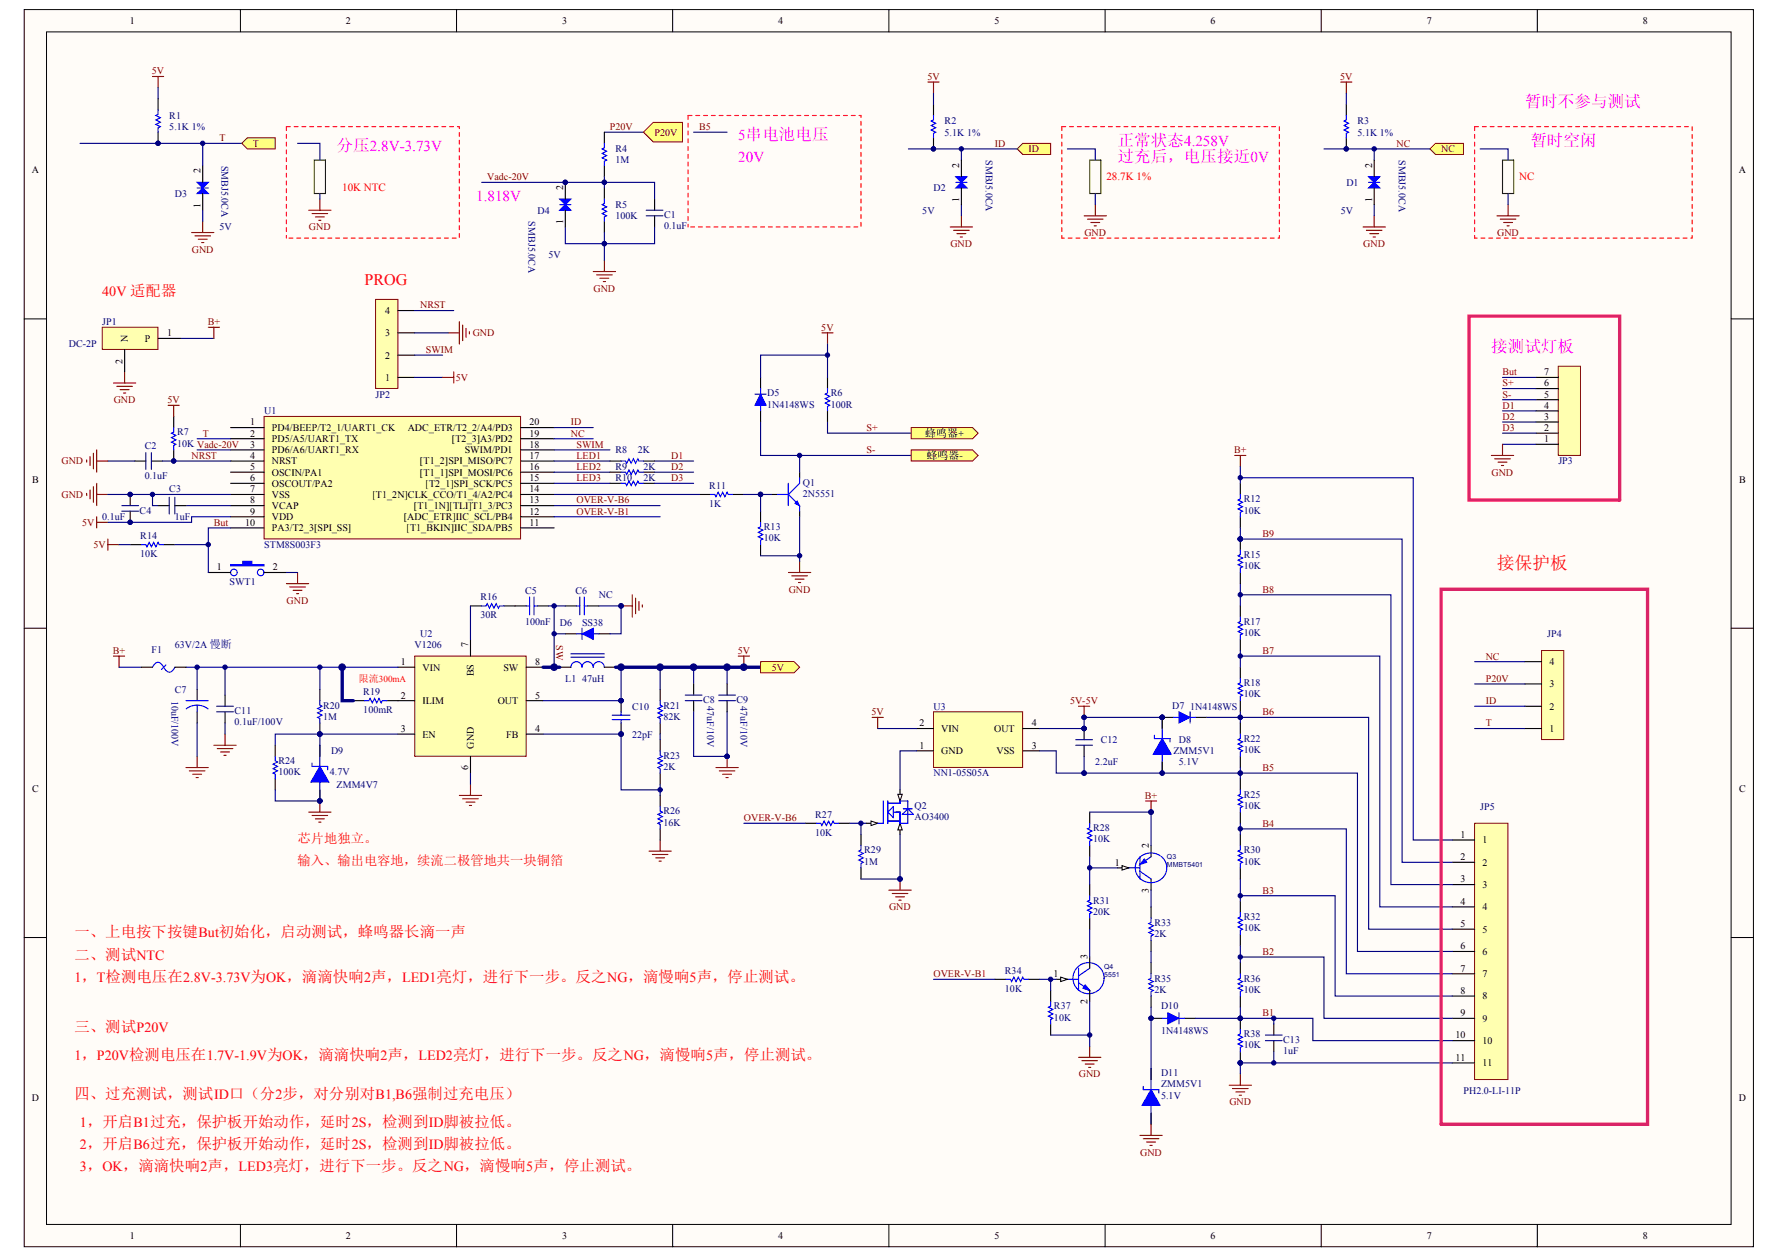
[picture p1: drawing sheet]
<svg xmlns="http://www.w3.org/2000/svg" width="297mm" height="210mm" viewBox="0 0 297 210" stroke-linecap="round" stroke-linejoin="round" font-family="sans-serif">
<g fill="#fffcf8" stroke="#000" stroke-width=".17">
<path d="M4 1.6h288.3v206.3h-288.3z"/>
<path d="M7.8 5.3h280.8v198.8h-280.8z"/>
</g>
<g fill="none" stroke="#000" stroke-width=".17">
<path d="M40.1 1.6v3.7M76.1 1.6v3.7M112.1 1.6v3.7M148.2 1.6v3.7M184.2 1.6v3.7M220.2 1.6v3.7M256.3 1.6v3.7M4 53.2h3.8M288.6 53.2h3.7M4 104.7h3.8M288.6 104.7h3.7M4 156.3h3.8"/>
<path d="M288.6 156.3h3.7M40.1 204.2v3.7M76.1 204.2v3.7M112.1 204.2v3.7M148.2 204.2v3.7M184.2 204.2v3.7M220.2 204.2v3.7M256.3 204.2v3.7"/>
</g>
<path d="M18.9 63.9h3.7M19.5 64.4h2.6M20 65h1.5M20.6 65.5h.4M20.8 62v1.9M205.8 75.9h1.9M206.7 75.9v1.9M206.7 179.1v1.8M204.9 180.9h3.7M205.4 181.5h2.6M206 182h1.5M206.6 182.6h.3" fill="none" stroke="#800000" stroke-width=".19"/>
<path d="M30.1 56.4h5.6" fill="none" stroke="#000080" stroke-width=".19"/>
<path d="M169.6 24.8l.9-.9h4.6v1.9h-4.6z" fill-rule="evenodd" fill="#ffff80" stroke="#800000" stroke-width=".17"/>
<path d="M44 69.4h42.8v20.5h-42.8z" fill="#ffffb0" stroke="#800000" stroke-width=".17"/>
<g fill="none" stroke="#000" stroke-width=".19">
<path d="M22.4 76.9h1.9M25.2 76.9h1.9M29 69.4v1.9M29 75v1.9M38.4 71.3h5.6M38.4 73.1h5.6M38.4 75h5.6M38.4 76.9h5.6M38.4 78.7h5.6M86.8 71.3h5.6M86.8 73.1h5.6M86.8 75h5.6"/>
<path d="M86.8 76.9h5.6M86.8 78.7h5.6M101.7 76.9h1.8M107.3 76.9h1.8M21.7 82.4v1.9M21.7 85.2v1.9M26.4 84.3h1.8M29.1 84.3h1.9M38.4 80.6h5.6M38.4 82.4h5.6M38.4 84.3h5.6M38.4 86.2h5.6"/>
<path d="M38.4 88h5.6M86.8 80.6h5.6M86.8 82.4h5.6M86.8 84.3h5.6M86.8 86.2h5.6M86.8 88h5.6"/>
</g>
<path d="M18 76.9h4.4M27.1 76.9h11.3M92.4 76.9h9.3M92.4 75h9.3M92.4 78.7h9.3M109.1 76.9h6.5M18 82.4h20.4M25.4 82.4v1.9h1M31 84.3h7.4M38.4 86.2h-6.5v.9h-13.9" fill="none" stroke="#000080" stroke-width=".19"/>
<g fill="#000080" stroke="#000080" stroke-width=".17">
<circle cx="28.9" cy="76.9" r=".36"/>
<circle cx="25.4" cy="82.4" r=".36"/>
<circle cx="21.7" cy="82.4" r=".36"/>
<circle cx="21.7" cy="87.1" r=".36"/>
</g>
<path d="M29 71.3v.7l-.4 .2 .7 .4-.7 .4 .7 .3-.7 .4 .7 .4-.3 .2v.7M103.5 76.9h.8l.2 .3 .3-.7 .4 .7 .4-.7 .3 .7 .4-.7 .2 .4h.8" fill="none" stroke="#00f" stroke-width=".19"/>
<g fill="none" stroke="#800000" stroke-width=".19">
<path d="M74.7 55.5h1.9M76.6 53.6v3.8M77.1 54.2v2.6M77.7 54.8v1.4M78.2 55.3v.4M14.4 76.7v.3M15 76.1v1.5M15.6 75.6v2.6M16.1 75v3.7M16.1 76.9h1.9M28 67.6h1.9M29 67.6v1.8"/>
<path d="M14.4 82.3v.3M15 81.7v1.5M15.6 81.1v2.6M16.1 80.6v3.7M16.1 86.2v1.8M16.1 82.4h1.9M16.1 87.1h1.9"/>
</g>
<path d="M24.3 75.5v2.8M25.2 75.5v2.8M20.3 84.3h2.8M20.3 85.2h2.8M28.2 82.9v2.8M29.1 82.9v2.8" fill="none" stroke="#11037f" stroke-width=".19"/>
<path d="M62.6 49.9h3.7v14.9h-3.7z" fill="#ffffb0" stroke="#800000" stroke-width=".17"/>
<path d="M66.3 59.2h2.8M66.3 55.5h2.8M66.3 51.8h2.8M66.3 62.9h2.8M206.7 139.1v1.9M206.7 144.7v1.9M206.7 150.3v1.8M206.7 155.8v1.9M206.7 160.5v1.8M206.7 166.1v1.8M206.7 169.8v1.8M206.7 175.4v1.8" fill="none" stroke="#000" stroke-width=".19"/>
<path d="M26.4 14.6v1.9M13.3 23.9h27M69.1 51.8h6.5M69.1 55.5h5.6M69.1 59.2h4.7M69.1 62.9h4.7M206.7 157.7v2.8" fill="none" stroke="#000080" stroke-width=".19"/>
<path d="M25.4 12.8h1.9M26.4 12.8v1.8M51.5 35.1h3.7M52 35.6h2.6M52.6 36.2h1.5M53.1 36.7h.4M53.3 33.2v1.9M73.8 62.9h1.8M75.6 62v1.9" fill="none" stroke="#800000" stroke-width=".19"/>
<path d="M206.7 141v.7l-.3 .2 .7 .4-.7 .3 .7 .4-.7 .4 .7 .4-.4 .1v.8M206.7 152.1v.8l-.3 .2 .7 .3-.7 .4 .7 .4-.7 .3 .7 .4-.4 .2v.7M206.7 162.3v.8l-.3 .2 .7 .3-.7 .4 .7 .4-.7 .4 .7 .3-.4 .2v.8M206.7 171.6v.8l-.3 .2 .7 .3-.7 .4 .7 .4-.7 .4 .7 .3-.4 .2v.8" fill="none" stroke="#00f" stroke-width=".19"/>
<g fill="#000080" stroke="#000080" stroke-width=".17">
<circle cx="206.7" cy="177.2" r=".36"/>
<circle cx="206.7" cy="169.8" r=".36"/>
</g>
<path d="M47.7 21.1h28.9v18.6h-28.9M47.7 21.1v18.6" fill="none" stroke="#f00" stroke-width=".19" stroke-dasharray=".6 .6"/>
<path d="M40.3 23.9l.9-.9h4.7v1.8h-4.7z" fill-rule="evenodd" fill="#ffff80" stroke="#800000" stroke-width=".17"/>
<g fill="none" stroke="#000" stroke-width=".19">
<path d="M155.6 17.4v1.9M155.6 23v1.8M101.7 78.7h1.8M107.3 78.7h1.8M126.8 62.9v1.9M126.8 68.5v1.9M133.3 78.7v1M137.9 62.9v1.9M137.9 68.5v1.9M21.7 90.8h1.9M27.3 90.8h1.8M34.7 95.4h3.7"/>
<path d="M44 95.4h3.7M116.5 82.4h1.9M122.1 82.4h1.9M126.8 85.2v1.9M126.8 90.8v1.9M128.6 82.4h1M133.3 85.2v1"/>
</g>
<g fill="#000080" stroke="#000080" stroke-width=".17">
<circle cx="155.6" cy="24.8" r=".36"/>
<circle cx="137.9" cy="59.2" r=".36"/>
<circle cx="133.3" cy="92.7" r=".36"/>
<circle cx="34.7" cy="90.8" r=".36"/>
</g>
<g fill="none" stroke="#00f" stroke-width=".19">
<path d="M155.6 19.3v.7l-.4 .2 .8 .4-.8 .3 .8 .4-.8 .4 .8 .3-.4 .2v.8M103.5 78.7h.8l.2 .4 .3-.7 .4 .7 .4-.7 .3 .7 .4-.7 .2 .3h.8M125.8 65.7h1.9M126.8 64.8v.9M126.8 67.6v.9M133.3 79.7v.9l-1.9 1.8 1.9 1.9v.9M137.9 64.8v.7l-.3 .2 .7 .4-.7 .4 .7 .3-.7 .4 .7 .4-.4 .2v.7M23.6 90.8h.7l.2 .4 .4-.8 .3 .8 .4-.8 .4 .8 .4-.8 .1 .4h.8M118.4 82.4h.8l.1 .4 .4-.7 .4 .7 .4-.7 .3 .7 .4-.7 .2 .3h.7M126.8 87.1v.7l-.4 .2 .7 .4-.7 .4 .7 .3-.7 .4 .7 .4-.3 .2v.7M129.6 82.4h1.8M131.4 80.6v3.7"/>
<circle cx="39" cy="95.4" r=".55"/>
<circle cx="43.5" cy="95.4" r=".55"/>
</g>
<g fill="none" stroke="#800000" stroke-width=".19">
<path d="M154.7 13.7h1.8M155.6 13.7v1.8M180.7 36h3.7M181.3 36.5h2.6M181.8 37.1h1.5M182.4 37.7h.4M182.6 34.1v1.9M34.7 54.6h1.9M35.7 54.6v1.8M137 55.5h1.9M137.9 55.5v1.9M18 89.9v1.8"/>
<path d="M18 90.8h1.8M47.7 97.3h3.8M48.3 97.9h2.6M48.9 98.4h1.4M49.4 99h.4M49.6 95.4v1.9M131.4 95.4h3.7M132 96h2.6M132.5 96.6h1.5M133.1 97.1h.4M133.3 93.6v1.8"/>
</g>
<path d="M155.6 15.5v1.9M49.6 23.9h3.7v2.8M53.3 32.3v.9M151.4 24.8h18.2M137.9 59.2h-11.1v3.7M137.9 57.4v5.5M32.9 73.1h5.5M19.8 90.8h1.9M29.1 90.8h5.6M126.8 92.7h6.5M133.3 86.2v7.4" fill="none" stroke="#000080" stroke-width=".19"/>
<path d="M177 21.1v18.6M177 21.1h36.3v18.6h-36.3" fill="none" stroke="#f00" stroke-width=".19" stroke-dasharray=".6 .6"/>
<g fill="#00f" stroke="#00f" stroke-width=".19">
<path d="M132.5 83.9l.4-.3 .3 .7z"/>
<path d="M38.4 94.1h2.1v-.5h1.5v.5h2v.2h-5.6z" fill-rule="evenodd"/>
</g>
<path d="M126.8 65.7l.9 1.9h-1.9z" fill="#00f" stroke="#00f" stroke-width=".17"/>
<path d="M52.4 26.7h1.8v5.6h-1.8zM181.6 26.7h1.9v5.6h-1.9z" fill="none" stroke="#008000" stroke-width=".19"/>
<path d="M17.1 54.6h9.2v3.7h-9.2z" fill="#ffffb0" stroke="#800000" stroke-width=".17"/>
<path d="M20.8 58.3v3.7M26.4 56.4h3.7" fill="none" stroke="#000" stroke-width=".19"/>
<path d="M126.8 70.4v5.5h25.1M137.9 70.4v1.8h14M126.8 82.4h1.8" fill="none" stroke="#000080" stroke-width=".19"/>
<circle cx="126.8" cy="82.4" r=".36" fill="#000080" stroke="#000080" stroke-width=".17"/>
<path d="M259.7 61.1h3.8v14.8h-3.8z" fill="#ffffb0" stroke="#800000" stroke-width=".17"/>
<path d="M256 74.1h3.7M256 72.2h3.7M256 70.4h3.7M256 68.5h3.7M256 66.6h3.7M256 64.8h3.7M256 62.9h3.7" fill="none" stroke="#000" stroke-width=".19"/>
<path d="M250.5 74.1h5.5M250.5 72.2h5.5M250.5 68.5h5.5M250.5 66.6h5.5M250.5 64.8h5.5M250.5 62.9h5.5M250.5 70.4h5.5" fill="none" stroke="#000080" stroke-width=".19"/>
<path d="M248.6 75.9h3.7M249.1 76.5h2.7M249.7 77h1.5M250.3 77.6h.3M250.5 74.1v1.8" fill="none" stroke="#800000" stroke-width=".19"/>
<g fill="#ffff80" stroke="#800000" stroke-width=".17">
<path d="M151.9 71.3h10.2l.9 .9-.9 .9h-10.2z" fill-rule="evenodd"/>
<path d="M151.9 75h10.2l.9 .9-.9 1h-10.2z" fill-rule="evenodd"/>
</g>
<path d="M100.7 22h6.6M177.9 24.8h4.7v1.9M182.6 32.3v1.8M32.9 75h5.5M206.7 137.3v1.8M206.7 146.6v3.7M206.7 167.9v1.9M212.3 175.4v1.8" fill="none" stroke="#000080" stroke-width=".19"/>
<path d="M26.4 16.5v1.8M26.4 22v1.9M206.7 129.8v1.9M206.7 135.4v1.9M191.9 151.2v1.9M191.9 156.8v1.8M191.9 178.1v1.9M191.9 169.8h1.8M197.4 169.8h1.9M212.3 170.7v1.9M212.3 173.5v1.9M191.9 185.6v1.8" fill="none" stroke="#000" stroke-width=".19"/>
<path d="M26.4 18.3v.8l-.4 .2 .7 .3-.7 .4 .7 .4-.7 .3 .7 .4-.3 .2v.7M206.7 131.7v.7l-.3 .2 .7 .4-.7 .4 .7 .3-.7 .4 .7 .4-.4 .2v.7M191.9 153.1v.7l-.4 .2 .7 .4-.7 .3 .7 .4-.7 .4 .7 .3-.3 .2v.8M191.9 178.1v9.3M193.7 169.8h1M196.5 168.9v1.8M196.5 169.8h.9M190.6 181.1v.6h2.6v.5" fill="none" stroke="#00f" stroke-width=".19"/>
<g fill="#000080" stroke="#000080" stroke-width=".17">
<circle cx="26.3" cy="23.9" r=".36"/>
<circle cx="191.9" cy="169.8" r=".36"/>
<circle cx="206.7" cy="169.8" r=".36"/>
<circle cx="212.3" cy="177.2" r=".36"/>
</g>
<path d="M191.9 181.7l1.5 2.6h-3z" fill="#00f" stroke="#00f" stroke-width=".19"/>
<path d="M194.7 168.9l1.8 .9-1.8 .9z" fill="#00f" stroke="#00f" stroke-width=".17"/>
<path d="M190 189.3h3.7M190.6 189.9h2.6M191.1 190.4h1.5M191.7 191h.4M191.9 187.4v1.9" fill="none" stroke="#800000" stroke-width=".19"/>
<path d="M210.9 173.5h2.8M210.9 172.6h2.8" fill="none" stroke="#11037f" stroke-width=".19"/>
<path d="M114.7 19.3h28.8v18.5h-28.8M114.7 19.3v18.5" fill="none" stroke="#f00" stroke-width=".19" stroke-dasharray=".6 .6"/>
<path d="M107.3 22l1.6-1.6h4.9v3.3h-4.9z" fill-rule="evenodd" fill="#ffff80" stroke="#800000" stroke-width=".17"/>
<path d="M100.7 22v1.9M100.7 27.6v1.9M100.7 31.3v1.9M100.7 36.9v1.9" fill="none" stroke="#000" stroke-width=".19"/>
<path d="M100.7 23.9v.7l-.3 .2 .7 .4-.7 .4 .7 .3-.7 .4 .7 .4-.4 .2v.7M100.7 33.2v.7l-.3 .2 .7 .4-.7 .4 .7 .3-.7 .4 .7 .4-.4 .2v.7" fill="none" stroke="#00f" stroke-width=".19"/>
<path d="M100.7 29.5v1.8M115.6 22h5.6" fill="none" stroke="#000080" stroke-width=".19"/>
<path d="M98.9 45.3h3.7M99.4 45.8h2.6M100 46.4h1.5M100.6 46.9h.3M100.7 43.4v1.9" fill="none" stroke="#800000" stroke-width=".19"/>
<path d="M245.8 137.3h5.6v42.7h-5.6z" fill="#ffffb0" stroke="#800000" stroke-width=".17"/>
<g fill="none" stroke="#000" stroke-width=".19">
<path d="M206.7 80.6v1.8M206.7 86.2v1.8M195.6 119.6h-1.9v1.9M199.3 119.6h1.9M206.7 101v1.9M206.7 106.6v1.9M206.7 111.2v1.9M206.7 116.8v1.9M134.2 137.3h1.9M139.8 137.3h1.9M143.5 139.1v1.9M193.7 127v1.9"/>
<path d="M206.7 120.5v1.9M206.7 126.1v1.9M143.5 144.7v1.9M181.6 147.5v1.8M181.6 153.1v1.8M186.3 144.7h1.8M242.1 140h3.7M242.1 143.8h3.7M242.1 147.5h3.7M242.1 151.2h3.7M242.1 154.9h3.7M242.1 158.6h3.7"/>
<path d="M191.9 160.5v1.8M191.9 166.1v1.8M242.1 162.3h3.7M242.1 166.1h3.7M242.1 169.8h3.7M242.1 173.5h3.7M242.1 177.2h3.7"/>
</g>
<g fill="none" stroke="#00f" stroke-width=".19">
<path d="M206.7 82.4v.8l-.3 .2 .7 .3-.7 .4 .7 .4-.7 .4 .7 .3-.4 .2v.8M193.7 119.6v9.3M195.6 119.6h.9M198.4 118.7v1.8M198.4 119.6h.9M206.7 102.9v.7l-.3 .2 .7 .4-.7 .4 .7 .3-.7 .4 .7 .4-.4 .2v.7M206.7 113.1v.7l-.3 .2 .7 .4-.7 .4 .7 .3-.7 .4 .7 .4-.4 .2v.7M136.1 137.3h.7l.2 .3 .4-.7 .4 .7 .3-.7 .4 .7 .4-.7 .2 .4h.7M192.4 122.6v.5h2.6v.6M206.7 122.4v.7l-.3 .2 .7 .4-.7 .4 .7 .3-.7 .4 .7 .4-.4 .2v.7M143.5 141v.7l-.4 .2 .8 .4-.8 .3 .8 .4-.8 .4 .8 .4-.4 .1v.8M181.6 149.3v.8l-.3 .2 .7 .3-.7 .4 .7 .4-.7 .4 .7 .3-.4 .2v.8"/>
<path d="M188.1 144.7h1.9M190 142.8v3.8M190 145.3l1.9 1.3M191.9 142.8l-1.9 1.3M191.9 162.3v.8l-.4 .2 .7 .3-.7 .4 .7 .4-.7 .4 .7 .3-.3 .2v.8"/>
</g>
<g fill="none" stroke="#000080" stroke-width=".19">
<path d="M206.7 79.7h28.9v60.3h6.5M206.7 77.8v2.8M206.7 99.2h25.2v48.3h10.2M206.7 97.3v3.7M201.2 119.6h26.9v35.3h14M206.7 109.4h23.3v41.8h12.1M206.7 108.5v2.7M206.7 118.7v1.8M124 137.3h10.2M141.7 137.3h2.7M143.5 137.3v1.8M206.7 138.2h17.7v24.1h17.7"/>
<path d="M206.7 128.9h19.6v29.7h15.8M206.7 128v1.8M191.9 158.6v1.9M206.7 159.6h14v10.2h21.4M206.7 149.3h15.9v16.8h19.5M191.9 167.9v10.2M199.3 169.8h19.5v3.7h23.3M212.3 169.8v.9"/>
</g>
<g fill="#000080" stroke="#000080" stroke-width=".17">
<circle cx="206.7" cy="159.6" r=".36"/>
<circle cx="206.7" cy="149.3" r=".36"/>
<circle cx="206.7" cy="138.2" r=".36"/>
<circle cx="206.7" cy="128.9" r=".36"/>
<circle cx="206.7" cy="119.6" r=".36"/>
<circle cx="206.7" cy="109.4" r=".36"/>
<circle cx="206.7" cy="99.2" r=".36"/>
<circle cx="206.7" cy="79.6" r=".36"/>
<circle cx="193.7" cy="119.6" r=".36"/>
<circle cx="193.7" cy="128.9" r=".36"/>
<circle cx="212.3" cy="169.8" r=".36"/>
<circle cx="150" cy="146.5" r=".36"/>
<circle cx="143.5" cy="137.3" r=".36"/>
</g>
<g fill="#00f" stroke="#00f" stroke-width=".19">
<path d="M193.7 123.1l1.5 2.6h-3z"/>
<path d="M190.8 143.2l.3 .6-1.1 .3z"/>
</g>
<path d="M196.5 118.7l1.9 .9-1.9 .9z" fill="#00f" stroke="#00f" stroke-width=".17"/>
<path d="M148.2 148.4h3.7M148.7 149h2.6M149.3 149.5h1.5M149.8 150.1h.4M150 146.6v1.8" fill="none" stroke="#800000" stroke-width=".19"/>
<path d="M187 144.3l1.1 .4-1.1 .4z" fill="#fffcf8" stroke="#000" stroke-width=".17"/>
<path d="M181.6 135.4v1.9M181.6 141v1.8M191.9 141v1.8M191.9 146.6v1.8M176.1 163.3h1.8" fill="none" stroke="#000" stroke-width=".19"/>
<g fill="none" stroke="#00f" stroke-width=".19">
<path d="M181.6 137.3v.7l-.3 .2 .7 .4-.7 .3 .7 .4-.7 .4 .7 .3-.4 .2v.8M193.4 142.7a2.53 2.53 0 0 0-3.6 .4 2.53 2.53 0 0 0 .5 3.6 2.54 2.54 0 0 0 3.5-.4 2.54 2.54 0 0 0-.2-3.5M177.9 163.3h1.9M179.8 163.8l1.8 1.3M179.8 161.4v3.7M181.6 161.4l-1.8 1.3"/>
<circle cx="181.4" cy="163.1" r="2.59"/>
</g>
<path d="M180.9 164.2l.7 .9-1.1-.3z" fill="#00f" stroke="#00f" stroke-width=".19"/>
<path d="M176.8 162.9l1.1 .4-1.1 .3z" fill="#fffcf8" stroke="#000" stroke-width=".17"/>
<path d="M101.7 80.6h1.8M107.3 80.6h1.8M206.7 89.9v1.8M206.7 95.4v1.9M181.6 159.6v1.8M165.8 163.3h1.9M171.4 163.3h1.9M175.1 165.1v1.9M175.1 170.7v1.9M181.6 165.1v1.9" fill="none" stroke="#000" stroke-width=".19"/>
<g fill="none" stroke="#000080" stroke-width=".19">
<path d="M92.4 71.3h6.5M109.1 78.7h6.5M133.3 75.9v2.8M38.4 88h-3.7v7.4M47.7 95.4h1.9M92.4 80.6h9.3M92.4 82.4h24.1M92.4 84.3h17.6M92.4 86.2h17.6M109.1 80.6h6.5M181.6 142.8v4.7M181.6 154.9v4.7"/>
<path d="M181.6 144.7h4.7M191.9 148.4v2.8M155.6 163.3h10.2M173.3 163.3h2.8M175.1 163.3v1.8M175.1 172.6h6.5M181.6 167v7.4"/>
</g>
<path d="M190.9 133.5h1.9M191.9 133.5v1.9M179.8 176.3h3.7M180.3 176.8h2.6M180.9 177.4h1.5M181.5 178h.3M181.6 174.4v1.9" fill="none" stroke="#800000" stroke-width=".19"/>
<path d="M103.5 80.6h.8l.2 .4 .3-.8 .4 .8 .4-.8 .3 .8 .4-.8 .2 .4h.8M206.7 91.7v.8l-.3 .2 .7 .3-.7 .4 .7 .4-.7 .3 .7 .4-.4 .2v.7M167.7 163.3h.7l.2 .3 .4-.7 .4 .7 .3-.7 .4 .7 .4-.7 .2 .4h.7M175.1 167v.7l-.3 .2 .7 .4-.7 .4 .7 .3-.7 .4 .7 .4-.4 .2v.7" fill="none" stroke="#00f" stroke-width=".19"/>
<g fill="#000080" stroke="#000080" stroke-width=".17">
<circle cx="175.1" cy="163.3" r=".36"/>
<circle cx="181.6" cy="172.6" r=".36"/>
<circle cx="191.9" cy="135.4" r=".36"/>
<circle cx="181.6" cy="144.7" r=".36"/>
<circle cx="133.3" cy="75.9" r=".36"/>
<circle cx="206.7" cy="89.9" r=".36"/>
</g>
<path d="M155.6 118.7h14.9v9.2h-14.9z" fill="#ffffb0" stroke="#800000" stroke-width=".17"/>
<path d="M144.4 137.3h1.9M152.8 125.2h2.8M152.8 121.5h2.8M170.5 125.2h2.8M170.5 121.5h2.8M180.7 121.5v1.8M180.7 124.3v1.8" fill="none" stroke="#000" stroke-width=".19"/>
<path d="M145.4 119.6h1.8M146.3 119.6v1.9" fill="none" stroke="#800000" stroke-width=".19"/>
<circle cx="180.7" cy="121.5" r=".36" fill="#000080" stroke="#000080" stroke-width=".17"/>
<path d="M179.3 123.3h2.8M179.3 124.3h2.8" fill="none" stroke="#11037f" stroke-width=".19"/>
<path d="M146.3 121.5h6.5M152.8 125.2h-2.8v6.5" fill="none" stroke="#000080" stroke-width=".19"/>
<path d="M145.2 136.9l1.1 .4-1.1 .3z" fill="#fffcf8" stroke="#000" stroke-width=".17"/>
<path d="M150 131.7v1.8" fill="none" stroke="#000" stroke-width=".19"/>
<path d="M149.7 132.4h.7l-.4 1.1z" fill="#fffcf8" stroke="#000" stroke-width=".17"/>
<path d="M150 137.3v1.8" fill="none" stroke="#000" stroke-width=".19"/>
<path d="M150 137.3l.4 1.1h-.7z" fill="#fffcf8" stroke="#000" stroke-width=".17"/>
<path d="M32.9 31.3h1.8M147.2 133.5v3.8h-.9M148 133.5v3.8M148 133.9h2v-.4h1.3v3.8h-1.3v-1.9h-1.1M148 136.9h2M148 135.4l.9-.9v1.8zM150.4 135.8l.9-1 1 1zM150.6 134.8h1.5" fill="none" stroke="#00f" stroke-width=".19"/>
<g fill="none" stroke="#000080" stroke-width=".19">
<path d="M33.8 23.9v3.7M33.8 35.1v1.8M94.2 37.8v2.8h6.5M100.7 38.8v4.6M160.3 24.8v1.9M160.3 34.1v1.9M124 82.4h2.8v2.8M206.7 88v1.9h27v53.9h8.4M193.7 119.6h-13v1.9h-7.4M150 139.1v7.5h-6.5M173.3 125.2h2.8v3.7h4.6M180.7 128.9h26"/>
<path d="M180.7 126.1v2.8M181.6 135.4h10.3v5.6M242.1 177.2h-35.4v1.9"/>
</g>
<g fill="#000080" stroke="#000080" stroke-width=".17">
<circle cx="180.7" cy="128.9" r=".36"/>
<circle cx="33.8" cy="23.9" r=".36"/>
<circle cx="160.2" cy="24.8" r=".36"/>
<circle cx="126.8" cy="82.4" r=".36"/>
<circle cx="206.7" cy="177.2" r=".36"/>
<circle cx="206.7" cy="89.9" r=".36"/>
<circle cx="191.9" cy="135.4" r=".36"/>
<circle cx="150" cy="146.5" r=".36"/>
<circle cx="206.7" cy="128.9" r=".36"/>
<circle cx="193.7" cy="119.6" r=".36"/>
<circle cx="180.7" cy="119.6" r=".36"/>
<circle cx="180.7" cy="121.5" r=".36"/>
<circle cx="100.7" cy="40.6" r=".36"/>
</g>
<g fill="#00f" stroke="#00f" stroke-width=".19">
<path d="M32.9 30.4h1.8l-.9 .9z"/>
<path d="M32.9 32.3l.9-1 .9 1z"/>
</g>
<path d="M33.8 27.6v2.8M33.8 32.3v2.8" fill="none" stroke="#000" stroke-width=".19"/>
<path d="M31.9 38.8h3.8M32.5 39.3h2.6M33 39.9h1.5M33.8 36.9v1.9M158.4 37.8h3.7M159 38.4h2.6M159.5 39h1.5M160.1 39.5h.3M160.3 36v1.8M33.6 40.4h.4" fill="none" stroke="#800000" stroke-width=".19"/>
<path d="M257 108.5h3.7v14.8h-3.7z" fill="#ffffb0" stroke="#800000" stroke-width=".17"/>
<path d="M254.2 117.7h2.8M254.2 114h2.8M254.2 110.3h2.8M254.2 121.5h2.8" fill="none" stroke="#000" stroke-width=".19"/>
<path d="M245.8 110.3h8.4M245.8 114h8.4M245.8 117.7h8.4M245.8 121.5h8.4" fill="none" stroke="#000080" stroke-width=".19"/>
<path d="M244.9 52.7h25.1v30.7h-25.1zM240.2 98.2h34.4v89.2h-34.4z" fill="none" stroke="#da2467" stroke-width=".56"/>
<path d="M238.4 24.8l.9-.9h4.6v1.9h-4.6z" fill-rule="evenodd" fill="#ffff80" stroke="#800000" stroke-width=".17"/>
<path d="M224.4 17.4v1.9M224.4 23v1.8" fill="none" stroke="#000" stroke-width=".19"/>
<g fill="#000080" stroke="#000080" stroke-width=".17">
<circle cx="224.4" cy="24.8" r=".36"/>
<circle cx="229.1" cy="24.8" r=".36"/>
</g>
<path d="M224.4 19.3v.7l-.4 .2 .8 .4-.8 .3 .8 .4-.8 .4 .8 .3-.4 .2v.8" fill="none" stroke="#00f" stroke-width=".19"/>
<path d="M223.5 13.7h1.8M224.4 13.7v1.8M227.2 37.8h3.7M227.8 38.4h2.6M228.3 39h1.5M228.9 39.5h.3M229.1 36v1.8M249.5 36h3.7M250.1 36.5h2.6M250.6 37.1h1.5M251.2 37.7h.4M251.4 34.1v1.9" fill="none" stroke="#800000" stroke-width=".19"/>
<path d="M224.4 15.5v1.9M220.7 24.8h17.7M229.1 24.8v1.9M229.1 34.1v1.9M246.7 24.8h4.7v1.9M251.4 32.3v1.8M92.4 73.1h6.5" fill="none" stroke="#000080" stroke-width=".19"/>
<path d="M245.8 21.1v18.6M245.8 21.1h36.3v18.6h-36.3" fill="none" stroke="#f00" stroke-width=".19" stroke-dasharray=".6 .6"/>
<path d="M250.5 26.7h1.8v5.6h-1.8z" fill="none" stroke="#008000" stroke-width=".19"/>
<path d="M69.1 109.4h18.6v16.7h-18.6z" fill="#ffffb0" stroke="#800000" stroke-width=".17"/>
<g fill="none" stroke="#000" stroke-width=".19">
<path d="M32.9 115v1.8M32.9 118.7v1.8M58.9 116.8h1.9M64.5 116.8h4.6M66.3 111.2h2.8M78.4 106.6v2.8M78.4 101h1.9M84 101h1.9M87.7 111.2h2.8M87.7 116.8h2.8M93.3 111.2h1.9M94.2 105.7h1.9"/>
<path d="M99.8 105.7h1.9M100.7 111.2h1.9M110 115v1.8M66.3 122.4h2.8M78.4 126.1v2.8M87.7 122.4h2.8M110 120.5v1.9M110 123.3v1.9M110 128.9v1.9M110 132.6v1.9M110 138.2v1.8"/>
</g>
<g fill="none" stroke="#00f" stroke-width=".19">
<path d="M31 116.8h3.7M32.9 117.6l.7 .1 1.1 .5M32.9 117.6l-1.2 .2-.7 .4M32.9 117.6v1.1M60.8 116.8h.7l.2-.4 .4 .8 .3-.8 .4 .8 .4-.8 .3 .8 .2-.4h.8M80.3 101h.7l.2-.3 .4 .7 .4-.7 .3 .7 .4-.7 .4 .7 .2-.4h.7M95.2 109.6h5.5M95.2 109h5.5M96.1 105.7h.9M97 104.7v1.9M98.9 111.2a.93 .93 0 0 0-1-.9 .93 .93 0 0 0-.9 .9 .92 .92 0 0 0-.9-.9 .92 .92 0 0 0-.9 .9M98.9 105.7h.9"/>
<path d="M100.7 111.2a.92 .92 0 0 0-.9-.9 .92 .92 0 0 0-.9 .9M110 116.8v.8l.4 .1-.7 .4 .7 .4-.7 .4 .7 .3-.7 .4 .3 .2v.7M110 125.2v.7l.4 .2-.7 .4 .7 .4-.7 .3 .7 .4-.7 .4 .3 .2v.7M110 134.5v.7l.4 .2-.7 .4 .7 .3-.7 .4 .7 .4-.7 .4 .3 .1v.8"/>
</g>
<path d="M97 105.7l1.9-1v1.9z" fill="#00f" stroke="#00f" stroke-width=".17"/>
<g fill="none" stroke="#800000" stroke-width=".19">
<path d="M105.4 99.2v3.7M105.9 99.7v2.6M103.5 101h1.9M106.5 100.3v1.5M107.1 100.8v.4M31 128h3.7M31.6 128.5h2.6M32.1 129.1h1.5M32.7 129.6h.3M32.9 126.1v1.9M35.7 124.3h3.7M36.2 124.8h2.6"/>
<path d="M36.8 125.4h1.5M37.3 125.9h.4M37.5 122.4v1.9M76.6 132.6h3.7M77.1 133.2h2.6M77.7 133.7h1.5M78.2 134.3h.4M78.4 130.8v1.8M119.3 128h3.8M119.9 128.5h2.6M120.5 129.1h1.4M121 129.6h.4"/>
<path d="M121.2 126.1v1.9M108.2 141.9h3.7M108.7 142.5h2.6M109.3 143h1.5M109.9 143.6h.3M110 140v1.9"/>
</g>
<g fill="#000080" stroke="#000080" stroke-width=".17">
<circle cx="121.2" cy="126.1" r=".36"/>
<circle cx="103.5" cy="101" r=".36"/>
<circle cx="92.4" cy="105.7" r=".36"/>
<circle cx="92.4" cy="101" r=".36"/>
<circle cx="92.4" cy="111.2" r=".55"/>
<circle cx="121.2" cy="111.2" r=".55"/>
<circle cx="115.6" cy="111.2" r=".55"/>
<circle cx="32.9" cy="111.2" r=".36"/>
<circle cx="110" cy="111.2" r=".55"/>
</g>
<path d="M31 111.2h35.3M32.9 111.2v3.8M78.4 101v5.6M92.4 105.7h1.8M92.4 101v10.2M110 111.2v3.8M115.6 111.2v2.8M121.2 111.2v2.8M32.9 120.5v5.6M78.4 128.9v1.9M110 122.4v.9M110 130.8v1.8" fill="none" stroke="#000080" stroke-width=".19"/>
<path d="M90.5 111.2h2.8M102.6 111.2h24.2" fill="none" stroke="#000080" stroke-width=".56"/>
<path d="M126.8 110.3h5.6l.9 .9-.9 1h-5.6z" fill-rule="evenodd" fill="#ffff80" stroke="#800000" stroke-width=".17"/>
<g fill="none" stroke="#000080" stroke-width=".19">
<path d="M80.3 30.4h28.8v2.8M109.1 37.8v2.8h-8.4M19.8 111.2h3.8M37.5 111.2v4.7M53.3 111.2v3.8M91.4 101h2.8M99.8 101h3.7v4.7h-1.8M103.5 111.2v5.6h-13M115.6 118.7v7.4h5.6v-7.4M37.5 120.5v1.9M45.9 131.7v1.8h7.4M53.3 122.4h-7.4v1.9"/>
<path d="M53.3 122.4v1.9M53.3 122.4h13M90.5 122.4h13v9.3h6.5"/>
</g>
<g fill="none" stroke="#000" stroke-width=".19">
<path d="M94.2 30.4v2.8M94.2 35.1v2.7M109.1 33.2v1.9M109.1 36v1.8M160.3 26.7v2.8M160.3 31.3v2.8M229.1 26.7v2.8M229.1 31.3v2.8M23.6 111.2h1.8M29.1 111.2h1.9M37.5 115.9v1.8M37.5 118.7v1.8"/>
<path d="M53.3 115v1.8M85.9 101h1.8M89.6 101h1.8M94.2 101h1.9M98 101h1.8M103.5 116.8v1.9M115.6 114v1.9M115.6 116.8v1.9M121.2 114v1.9M121.2 116.8v1.9M45.9 124.3v1.8M45.9 129.8v1.9"/>
<path d="M53.3 120.5v1.9M53.3 124.3v1.8M53.3 131.7v1.8M103.5 120.5v1.9"/>
</g>
<g fill="#000080" stroke="#000080" stroke-width=".17">
<circle cx="103.5" cy="122.4" r=".36"/>
<circle cx="103.5" cy="116.8" r=".36"/>
<circle cx="57" cy="111.2" r=".55"/>
<circle cx="53.3" cy="122.4" r=".36"/>
<circle cx="53.3" cy="133.5" r=".36"/>
<circle cx="53.3" cy="111.2" r=".36"/>
<circle cx="37.5" cy="111.2" r=".36"/>
<circle cx="124" cy="111.2" r=".55"/>
<circle cx="103.5" cy="101" r=".36"/>
<circle cx="110" cy="131.7" r=".36"/>
<circle cx="103.5" cy="111.2" r=".55"/>
<circle cx="121.2" cy="126.1" r=".36"/>
<circle cx="94.2" cy="30.4" r=".36"/>
<circle cx="100.7" cy="30.4" r=".36"/>
<circle cx="180.7" cy="119.6" r=".36"/>
<circle cx="100.7" cy="40.6" r=".36"/>
</g>
<g fill="none" stroke="#00f" stroke-width=".19">
<path d="M93.3 34.1h1.9M159.3 30.4h1.9M228.1 30.4h1.9M88.3 99.5v3M89 99.5v3M96.6 99.5v3M97.4 99.5v3M25.4 111.2a.95 .95 0 0 1 1-.7 .95 .95 0 0 1 .9 .8l.1 .1a.87 .87 0 0 0 .8 .6 .87 .87 0 0 0 .8-.6l.1-.2M27.7 110.9l-.8 .7M53.3 116.8v.8l.4 .1-.8 .4 .8 .4-.8 .4 .8 .3-.8 .4 .4 .2v.7M87.7 101h.6M89 101h.6"/>
<path d="M96.1 101h.5M97.4 101h.6M102 119.2h3M102 120h3M103.5 118.7v.5M103.5 120v.5M45.9 126.1v.8l.4 .1-.8 .4 .8 .4-.8 .4 .8 .3-.8 .4 .4 .2v.7M52 127.2v.6h2.6v.5M53.3 124.3v9.2"/>
</g>
<path d="M57 111.2v5.6h1.9" fill="none" stroke="#000080" stroke-width=".56"/>
<g fill="#00f" stroke="#00f" stroke-width=".19">
<path d="M53.3 127.8l1.5 2.6h-3z"/>
<path d="M93.3 33.2h1.9l-1 .9z"/>
<path d="M93.3 35.1l.9-1 1 1z"/>
<path d="M159.3 29.5h1.9l-.9 .9z"/>
<path d="M159.3 31.3l1-.9 .9 .9z"/>
<path d="M228.1 29.5h1.9l-.9 .9z"/>
<path d="M228.1 31.3l1-.9 .9 .9z"/>
</g>
<path d="M18.9 109.4h1.9M19.8 109.4v1.8M123.1 109.4h1.8M124 109.4v1.8M179.8 117.7h1.8M180.7 117.7v1.9M51.5 135.4h3.7M52 136h2.6M52.6 136.5h1.5M53.1 137.1h.4M53.3 133.5v1.9" fill="none" stroke="#800000" stroke-width=".19"/>
<path d="M107.7 36h2.8M107.7 35.1h2.8M36.1 118.7h2.8M36.1 117.7h2.8M114.2 116.8h2.8M114.2 115.9h2.8M119.8 116.8h2.8M119.8 115.9h2.8" fill="none" stroke="#11037f" stroke-width=".19"/>
<text font-size="3" fill="#f00" x="249.5" y="94.9">接保护板</text>
<g font-size="2.8" fill="#f0f">
<text x="254.2" y="17.8">暂时不参与测试</text>
<text x="56.1" y="25.2">分压2.8V-3.73V</text>
<text x="186.3" y="24.3">正常状态4.258V</text>
<text x="186.3" y="27.1">过充后，电压接近0V</text>
<text x="255.1" y="24.3">暂时空闲</text>
<text x="248.6" y="58.7">接测试灯板</text>
</g>
<text font-size="2.7" fill="#f00" x="60.8" y="47.5">PROG</text>
<g font-size="2.6" fill="#f00">
<text x="12.4" y="156.3">一、上电按下按键But初始化，启动测试，蜂鸣器长滴一声</text>
<text x="12.4" y="160">二、测试NTC</text>
<text x="12.4" y="172.1">三、测试P20V</text>
<text x="12.4" y="183.2">四、过充测试，测试ID口（分2步，对分别对B1,B6强制过充电压）</text>
</g>
<g font-size="2.5" fill="#f0f">
<text x="123.1" y="23.3">5串电池电压</text>
<text x="123.1" y="27.1">20V</text>
<text x="79.4" y="33.6">1.818V</text>
</g>
<g font-size="2.3" fill="#f00">
<text x="17" y="49.4">40V 适配器</text>
<text x="12.4" y="163.7">1，T检测电压在2.8V-3.73V为OK，滴滴快响2声，LED1亮灯，进行下一步。反之NG，滴慢响5声，停止测试。</text>
<text x="12.4" y="176.7">1，P20V检测电压在1.7V-1.9V为OK，滴滴快响2声，LED2亮灯，进行下一步。反之NG，滴慢响5声，停止测试。</text>
<text x="13.3" y="187.9">1，开启B1过充，保护板开始动作，延时2S，检测到ID脚被拉低。</text>
<text x="13.3" y="191.6">2，开启B6过充，保护板开始动作，延时2S，检测到ID脚被拉低。</text>
<text x="13.3" y="195.3">3，OK，滴滴快响2声，LED3亮灯，进行下一步。反之NG，滴慢响5声，停止测试。</text>
</g>
<g font-size="2.2" fill="#f00">
<text x="49.6" y="140.5">芯片地独立。</text>
<text x="49.6" y="144.3">输入、输出电容地，续流二极管地共一块铜箔</text>
</g>
<g font-size="1.8" fill="#f00">
<text x="184.4" y="30">28.7K 1%</text>
<text x="253.2" y="30">NC</text>
<text x="57" y="31.9">10K NTC</text>
</g>
<g font-size="1.8">
<text x="154.2" y="72.8">蜂鸣器+</text>
<text x="154.4" y="76.5">蜂鸣器-</text>
</g>
<g font-size="1.7">
<text x="21.6" y="4">1</text>
<text x="57.7" y="4">2</text>
<text x="93.7" y="4">3</text>
<text x="129.7" y="4">4</text>
<text x="165.8" y="4">5</text>
<text x="201.8" y="4">6</text>
<text x="237.8" y="4">7</text>
<text x="273.8" y="4">8</text>
<text x="5.3" y="28.9">A</text>
<text x="33.4" y="28.9" transform="rotate(-90 33.4 28.9)">2</text>
<text x="159.9" y="28" transform="rotate(-90 159.9 28)">2</text>
<text x="228.7" y="28" transform="rotate(-90 228.7 28)">2</text>
<text x="289.8" y="28.9">A</text>
<text x="33.4" y="34.6" transform="rotate(-90 33.4 34.6)">1</text>
<text x="93.9" y="31.7" transform="rotate(-90 93.9 31.7)">2</text>
<text x="159.9" y="33.7" transform="rotate(-90 159.9 33.7)">1</text>
<text x="228.7" y="33.7" transform="rotate(-90 228.7 33.7)">1</text>
<text x="93.9" y="37.4" transform="rotate(-90 93.9 37.4)">1</text>
<text x="64.2" y="52.4">4</text>
<text x="21.3" y="57" transform="rotate(-90 21.3 57)">N</text>
<text x="24.1" y="57">P</text>
<text x="27.8" y="56.1">1</text>
<text x="64.2" y="59.8">2</text>
<text x="64.2" y="56.1">3</text>
<text x="20.4" y="60.6" transform="rotate(-90 20.4 60.6)">2</text>
<text x="64.2" y="63.5">1</text>
<text x="257.4" y="64.4">6</text>
<text x="257.4" y="62.6">7</text>
<text x="41.7" y="70.9">1</text>
<text x="45.3" y="71.9">PD4/BEEP/T2_1/UART1_CK</text>
<text x="68" y="71.9">ADC_ETR/T2_2/A4/PD3</text>
<text x="88.3" y="70.9">20</text>
<text x="257.4" y="71.9">2</text>
<text x="257.4" y="70">3</text>
<text x="257.4" y="68.1">4</text>
<text x="257.4" y="66.3">5</text>
<text x="41.7" y="72.8">2</text>
<text x="41.7" y="74.6">3</text>
<text x="41.7" y="76.5">4</text>
<text x="45.3" y="73.7">PD5/A5/UART1_TX</text>
<text x="45.3" y="75.6">PD6/A6/UART1_RX</text>
<text x="45.3" y="77.4">NRST</text>
<text x="70" y="77.4">[T1_2]SPI_MISO/PC7</text>
<text x="75.3" y="73.7">[T2_3]A3/PD2</text>
<text x="77.5" y="75.6">SWIM/PD1</text>
<text x="88.3" y="76.5">17</text>
<text x="88.3" y="74.6">18</text>
<text x="88.3" y="72.8">19</text>
<text x="257.4" y="73.7">1</text>
<text x="5.3" y="80.4">B</text>
<text x="41.7" y="78.4">5</text>
<text x="41.7" y="80.2">6</text>
<text x="41.7" y="82.1">7</text>
<text x="41.7" y="83.9">8</text>
<text x="45.3" y="79.3">OSCIN/PA1</text>
<text x="45.3" y="81.1">OSCOUT/PA2</text>
<text x="45.3" y="83">VSS</text>
<text x="62.1" y="83">[T1_2N]CLK_CCO/T1_4/A2/PC4</text>
<text x="70" y="79.3">[T1_1]SPI_MOSI/PC6</text>
<text x="70.9" y="81.1">[T2_1]SPI_SCK/PC5</text>
<text x="88.3" y="83.9">13</text>
<text x="88.3" y="82.1">14</text>
<text x="88.3" y="80.2">15</text>
<text x="88.3" y="78.4">16</text>
<text x="289.9" y="80.4">B</text>
<text x="40.9" y="87.6">10</text>
<text x="41.7" y="85.8">9</text>
<text x="45.3" y="84.9">VCAP</text>
<text x="45.3" y="86.7">VDD</text>
<text x="45.3" y="88.6">PA3/T2_3[SPI_SS]</text>
<text x="67.3" y="86.7">[ADC_ETR]IIC_SCL/PB4</text>
<text x="67.8" y="88.6">[T1_BKIN]IIC_SDA/PB5</text>
<text x="69" y="84.9">[T1_1N][TLI]T1_3/PC3</text>
<text x="88.3" y="87.6">11</text>
<text x="88.3" y="85.8">12</text>
<text x="36.1" y="95.1">1</text>
<text x="45.5" y="95.1">2</text>
<text x="78.1" y="107.9" transform="rotate(-90 78.1 107.9)">7</text>
<text x="66.8" y="110.9">1</text>
<text x="70.4" y="111.8">VIN</text>
<text x="79" y="112.7" transform="rotate(-90 79 112.7)">BS</text>
<text x="83.9" y="111.8">SW</text>
<text x="89.2" y="110.9">8</text>
<text x="258.3" y="110.9">4</text>
<text x="66.8" y="116.5">2</text>
<text x="70.4" y="117.4">ILIM</text>
<text x="83" y="117.4">OUT</text>
<text x="89.2" y="116.5">5</text>
<text x="258.3" y="118.3">2</text>
<text x="258.3" y="114.6">3</text>
<text x="66.8" y="122">3</text>
<text x="70.4" y="123">EN</text>
<text x="79" y="124.8" transform="rotate(-90 79 124.8)">GND</text>
<text x="84.4" y="123">FB</text>
<text x="89.2" y="122">4</text>
<text x="153.3" y="124.8">1</text>
<text x="153.3" y="121.1">2</text>
<text x="156.9" y="125.7">GND</text>
<text x="156.9" y="122">VIN</text>
<text x="165.7" y="122">OUT</text>
<text x="166.1" y="125.7">VSS</text>
<text x="172" y="124.8">3</text>
<text x="172" y="121.1">4</text>
<text x="258.3" y="122">1</text>
<text x="78.1" y="128.4" transform="rotate(-90 78.1 128.4)">6</text>
<text x="5.3" y="132">C</text>
<text x="289.9" y="132">C</text>
<text x="191.5" y="141.3" transform="rotate(-90 191.5 141.3)">2</text>
<text x="243.5" y="139.7">1</text>
<text x="243.5" y="143.4">2</text>
<text x="247.1" y="140.6">1</text>
<text x="185.8" y="144.3">1</text>
<text x="191.5" y="148.9" transform="rotate(-90 191.5 148.9)">3</text>
<text x="243.5" y="147.1">3</text>
<text x="247.1" y="144.3">2</text>
<text x="247.1" y="148.1">3</text>
<text x="243.5" y="150.8">4</text>
<text x="243.5" y="154.6">5</text>
<text x="247.1" y="151.8">4</text>
<text x="247.1" y="155.5">5</text>
<text x="181.3" y="159.9" transform="rotate(-90 181.3 159.9)">3</text>
<text x="243.5" y="158.3">6</text>
<text x="243.5" y="162">7</text>
<text x="247.1" y="159.2">6</text>
<text x="175.6" y="162.9">1</text>
<text x="181.3" y="167.5" transform="rotate(-90 181.3 167.5)">2</text>
<text x="243.5" y="165.7">8</text>
<text x="247.1" y="162.9">7</text>
<text x="247.1" y="166.6">8</text>
<text x="242.6" y="173.1">10</text>
<text x="243.5" y="169.4">9</text>
<text x="247.1" y="170.3">9</text>
<text x="242.6" y="176.8">11</text>
<text x="247.1" y="174.1">10</text>
<text x="247.1" y="177.8">11</text>
<text x="5.3" y="183.6">D</text>
<text x="289.8" y="183.6">D</text>
<text x="21.6" y="206.6">1</text>
<text x="57.7" y="206.6">2</text>
<text x="93.7" y="206.6">3</text>
<text x="129.7" y="206.6">4</text>
<text x="165.8" y="206.6">5</text>
<text x="201.8" y="206.6">6</text>
<text x="237.8" y="206.6">7</text>
<text x="273.8" y="206.6">8</text>
</g>
<g font-size="1.7" fill="#800000">
<text x="25.3" y="12.4">5V</text>
<text x="154.6" y="13.3">5V</text>
<text x="223.4" y="13.3">5V</text>
<text x="36.6" y="23.5">T</text>
<text x="101.7" y="21.7">P20V</text>
<text x="109.1" y="22.6">P20V</text>
<text x="116.5" y="21.7">B5</text>
<text x="42.2" y="24.5">T</text>
<text x="165.8" y="24.5">ID</text>
<text x="171.4" y="25.4">ID</text>
<text x="232.8" y="24.5">NC</text>
<text x="240.2" y="25.4">NC</text>
<text x="81.2" y="30">Vadc-20V</text>
<text x="51.5" y="38.4">GND</text>
<text x="158.4" y="41.2">GND</text>
<text x="180.8" y="39.3">GND</text>
<text x="227.2" y="41.2">GND</text>
<text x="249.6" y="39.3">GND</text>
<text x="32" y="42.1">GND</text>
<text x="70" y="51.4">NRST</text>
<text x="98.9" y="48.6">GND</text>
<text x="34.6" y="54.2">B+</text>
<text x="71" y="58.9">SWIM</text>
<text x="78.8" y="56.1">GND</text>
<text x="136.9" y="55.1">5V</text>
<text x="76" y="63.5">5V</text>
<text x="250.4" y="64.4">S+</text>
<text x="250.4" y="62.6">But</text>
<text x="18.9" y="67.2">GND</text>
<text x="27.9" y="67.2">5V</text>
<text x="95.2" y="70.9">ID</text>
<text x="144.4" y="71.9">S+</text>
<text x="250.4" y="68.1">D1</text>
<text x="250.4" y="70">D2</text>
<text x="250.4" y="66.3">S-</text>
<text x="250.4" y="71.9">D3</text>
<text x="10.2" y="77.4">GND</text>
<text x="31.9" y="76.5">NRST</text>
<text x="33.8" y="72.8">T</text>
<text x="95.2" y="72.8">NC</text>
<text x="96.1" y="74.6">SWIM</text>
<text x="96.1" y="76.5">LED1</text>
<text x="111.9" y="76.5">D1</text>
<text x="144.4" y="75.6">S-</text>
<text x="205.7" y="75.6">B+</text>
<text x="10.2" y="83">GND</text>
<text x="96.1" y="78.4">LED2</text>
<text x="96.1" y="83.9">OVER-V-B6</text>
<text x="96.1" y="80.2">LED3</text>
<text x="111.9" y="78.4">D2</text>
<text x="111.9" y="80.2">D3</text>
<text x="248.6" y="79.3">GND</text>
<text x="13.7" y="87.6">5V</text>
<text x="35.7" y="87.6">But</text>
<text x="96.1" y="85.8">OVER-V-B1</text>
<text x="210.5" y="89.5">B9</text>
<text x="15.6" y="91.4">5V</text>
<text x="47.8" y="100.7">GND</text>
<text x="131.5" y="98.8">GND</text>
<text x="210.5" y="98.8">B8</text>
<text x="92.7" y="107.5" transform="rotate(90 92.7 107.5)">SW</text>
<text x="18.8" y="109">B+</text>
<text x="123" y="109">5V</text>
<text x="128.6" y="111.8">5V</text>
<text x="210.5" y="109">B7</text>
<text x="247.7" y="113.7">P20V</text>
<text x="247.7" y="110">NC</text>
<text x="145.3" y="119.2">5V</text>
<text x="178.4" y="117.4">5V-5V</text>
<text x="210.5" y="119.2">B6</text>
<text x="247.7" y="117.4">ID</text>
<text x="247.7" y="121.1">T</text>
<text x="210.5" y="128.5">B5</text>
<text x="124" y="136.9">OVER-V-B6</text>
<text x="190.8" y="133.2">B+</text>
<text x="210.5" y="137.8">B4</text>
<text x="210.5" y="149">B3</text>
<text x="148.2" y="151.8">GND</text>
<text x="210.5" y="159.2">B2</text>
<text x="155.6" y="162.9">OVER-V-B1</text>
<text x="210.5" y="169.4">B1</text>
<text x="179.8" y="179.6">GND</text>
<text x="204.9" y="184.3">GND</text>
<text x="190.1" y="192.7">GND</text>
</g>
<g font-size="1.7" fill="#000080">
<text x="28.2" y="19.8">R1</text>
<text x="28.2" y="21.7">5.1K 1%</text>
<text x="157.5" y="20.8">R2</text>
<text x="157.5" y="22.6">5.1K 1%</text>
<text x="226.3" y="20.8">R3</text>
<text x="226.3" y="22.6">5.1K 1%</text>
<text x="36.9" y="27.6" transform="rotate(90 36.9 27.6)">SMBJ5.0CA</text>
<text x="102.6" y="25.4">R4</text>
<text x="102.6" y="27.3">1M</text>
<text x="164.3" y="26.7" transform="rotate(90 164.3 26.7)">SMBJ5.0CA</text>
<text x="233.1" y="26.7" transform="rotate(90 233.1 26.7)">SMBJ5.0CA</text>
<text x="29.2" y="32.8">D3</text>
<text x="89.6" y="35.6">D4</text>
<text x="102.6" y="34.7">R5</text>
<text x="153.7" y="35.6">5V</text>
<text x="155.6" y="31.9">D2</text>
<text x="223.5" y="35.6">5V</text>
<text x="224.4" y="31">D1</text>
<text x="36.6" y="38.4">5V</text>
<text x="88.1" y="36.9" transform="rotate(90 88.1 36.9)">SMBJ5.0CA</text>
<text x="102.6" y="36.5">100K</text>
<text x="110.7" y="36.4">C1</text>
<text x="110.7" y="38.2">0.1uF</text>
<text x="91.4" y="43">5V</text>
<text x="11.5" y="57.9">DC-2P</text>
<text x="17" y="54.2">JP1</text>
<text x="44" y="69.1">U1</text>
<text x="62.6" y="66.3">JP2</text>
<text x="127.9" y="66.1">D5</text>
<text x="127.9" y="67.9">1N4148WS</text>
<text x="138.5" y="66.1">R6</text>
<text x="138.5" y="67.9">100R</text>
<text x="24.1" y="74.9">C2</text>
<text x="29.5" y="72.6">R7</text>
<text x="29.5" y="74.5">10K Vadc-20V</text>
<text x="102.6" y="75.6">R8</text>
<text x="106.3" y="75.6">2K</text>
<text x="259.8" y="77.4">JP3</text>
<text x="24.1" y="79.9">0.1uF</text>
<text x="28.2" y="82.1">C3</text>
<text x="102.6" y="78.4">R9</text>
<text x="102.6" y="80.2">R10</text>
<text x="107.2" y="78.4">2K</text>
<text x="107.2" y="80.2">2K</text>
<text x="118.2" y="81.5">R11</text>
<text x="133.8" y="81">Q1</text>
<text x="133.8" y="82.8">2N5551</text>
<text x="207.3" y="83.7">R12</text>
<text x="17" y="86.7">0.1uF</text>
<text x="23.3" y="85.6">C4</text>
<text x="23.4" y="89.9">R14</text>
<text x="29.2" y="86.7">1uF</text>
<text x="118.2" y="84.5">1K</text>
<text x="127.3" y="88.4">R13</text>
<text x="207.3" y="85.6">10K</text>
<text x="23.4" y="92.9">10K</text>
<text x="44" y="91.4">STM8S003F3</text>
<text x="127.3" y="90.3">10K</text>
<text x="207.3" y="93">R15</text>
<text x="207.3" y="94.9">10K</text>
<text x="38.3" y="97.5">SWT1</text>
<text x="80.1" y="100.1">R16</text>
<text x="87.5" y="99">C5</text>
<text x="95.9" y="99">C6</text>
<text x="99.8" y="99.7">NC</text>
<text x="70" y="106.2">U2</text>
<text x="80.1" y="103.1">30R</text>
<text x="87.5" y="104.2">100nF</text>
<text x="93.3" y="104.4">D6</text>
<text x="97" y="104.4">SS38</text>
<text x="207.3" y="104.2">R17</text>
<text x="207.3" y="106">10K</text>
<text x="257.9" y="106.2">JP4</text>
<text x="25.2" y="108.8">F1</text>
<text x="29.2" y="108.1">63V/2A 慢断</text>
<text x="69.1" y="108.1">V1206</text>
<text x="94.2" y="113.7">L1</text>
<text x="97" y="113.7">47uH</text>
<text x="28.6" y="116.8" transform="rotate(90 28.6 116.8)">10uF/100V</text>
<text x="29.2" y="115.5">C7</text>
<text x="39.1" y="119.1">C11</text>
<text x="53.9" y="118.1">R20</text>
<text x="53.9" y="120">1M</text>
<text x="60.6" y="115.9">R19</text>
<text x="60.6" y="118.9">100mR</text>
<text x="105.4" y="118.3">C10</text>
<text x="110.6" y="118.1">R21</text>
<text x="110.6" y="120">82K</text>
<text x="117.2" y="117.2">C8</text>
<text x="117.8" y="117.7" transform="rotate(90 117.8 117.7)">47uF/10V</text>
<text x="122.8" y="117.2">C9</text>
<text x="123.4" y="117.7" transform="rotate(90 123.4 117.7)">47uF/10V</text>
<text x="155.6" y="118.3">U3</text>
<text x="195.4" y="118.1">D7</text>
<text x="198.4" y="118.3">1N4148WS</text>
<text x="207.3" y="114.4">R18</text>
<text x="207.3" y="116.3">10K</text>
<text x="39.1" y="120.9">0.1uF/100V</text>
<text x="55.2" y="125.7">D9</text>
<text x="105.4" y="123">22pF</text>
<text x="183.5" y="123.9">C12</text>
<text x="195.6" y="125.7">ZMM5V1</text>
<text x="196.5" y="123.9">D8</text>
<text x="207.3" y="123.7">R22</text>
<text x="207.3" y="125.6">10K</text>
<text x="46.4" y="127.4">R24</text>
<text x="46.4" y="129.3">100K</text>
<text x="55" y="129.3">4.7V</text>
<text x="56.1" y="131.3">ZMM4V7</text>
<text x="110.6" y="126.5">R23</text>
<text x="110.6" y="128.3">2K</text>
<text x="155.6" y="129.5">NN1-05S05A</text>
<text x="182.6" y="127.6">2.2uF</text>
<text x="196.5" y="127.6">5.1V</text>
<text x="110.6" y="135.8">R26</text>
<text x="110.6" y="137.6">16K</text>
<text x="135.9" y="136.3">R27</text>
<text x="152.5" y="134.9">Q2</text>
<text x="152.5" y="136.7">AO3400</text>
<text x="207.3" y="133">R25</text>
<text x="207.3" y="134.9">10K</text>
<text x="246.7" y="135">JP5</text>
<text x="135.9" y="139.3">10K</text>
<text x="144.1" y="142.3">R29</text>
<text x="182.2" y="138.6">R28</text>
<text x="182.2" y="140.4">10K</text>
<text x="207.3" y="142.3">R30</text>
<text x="144.1" y="144.2">1M</text>
<text x="207.3" y="144.2">10K</text>
<text x="182.2" y="150.7">R31</text>
<text x="182.2" y="152.5">20K</text>
<text x="192.4" y="154.4">R33</text>
<text x="207.3" y="153.4">R32</text>
<text x="207.3" y="155.3">10K</text>
<text x="192.4" y="156.2">2K</text>
<text x="167.5" y="162.3">R34</text>
<text x="167.5" y="165.3">10K</text>
<text x="192.4" y="163.7">R35</text>
<text x="192.4" y="165.5">2K</text>
<text x="207.3" y="163.7">R36</text>
<text x="207.3" y="165.5">10K</text>
<text x="175.7" y="168.3">R37</text>
<text x="175.7" y="170.2">10K</text>
<text x="193.5" y="168.3">D10</text>
<text x="193.5" y="172.4">1N4148WS</text>
<text x="207.3" y="172.9">R38</text>
<text x="213.9" y="173.9">C13</text>
<text x="193.5" y="179.4">D11</text>
<text x="207.3" y="174.8">10K</text>
<text x="213.9" y="175.7">1uF</text>
<text x="193.5" y="183.2">5.1V</text>
<text x="193.5" y="181.3">ZMM5V1</text>
<text x="243.9" y="182.4">PH2.0-LI-11P</text>
</g>
<text font-size="1.7" fill="#f00" x="59.8" y="113.7">限流300mA</text>
<g font-size="1.2" fill="#000080">
<text x="194.5" y="143.2">Q3</text>
<text x="194.5" y="144.6">MMBT5401</text>
<text x="184.1" y="161.5">Q4</text>
<text x="184.1" y="162.9">5551</text>
</g>
</svg>
